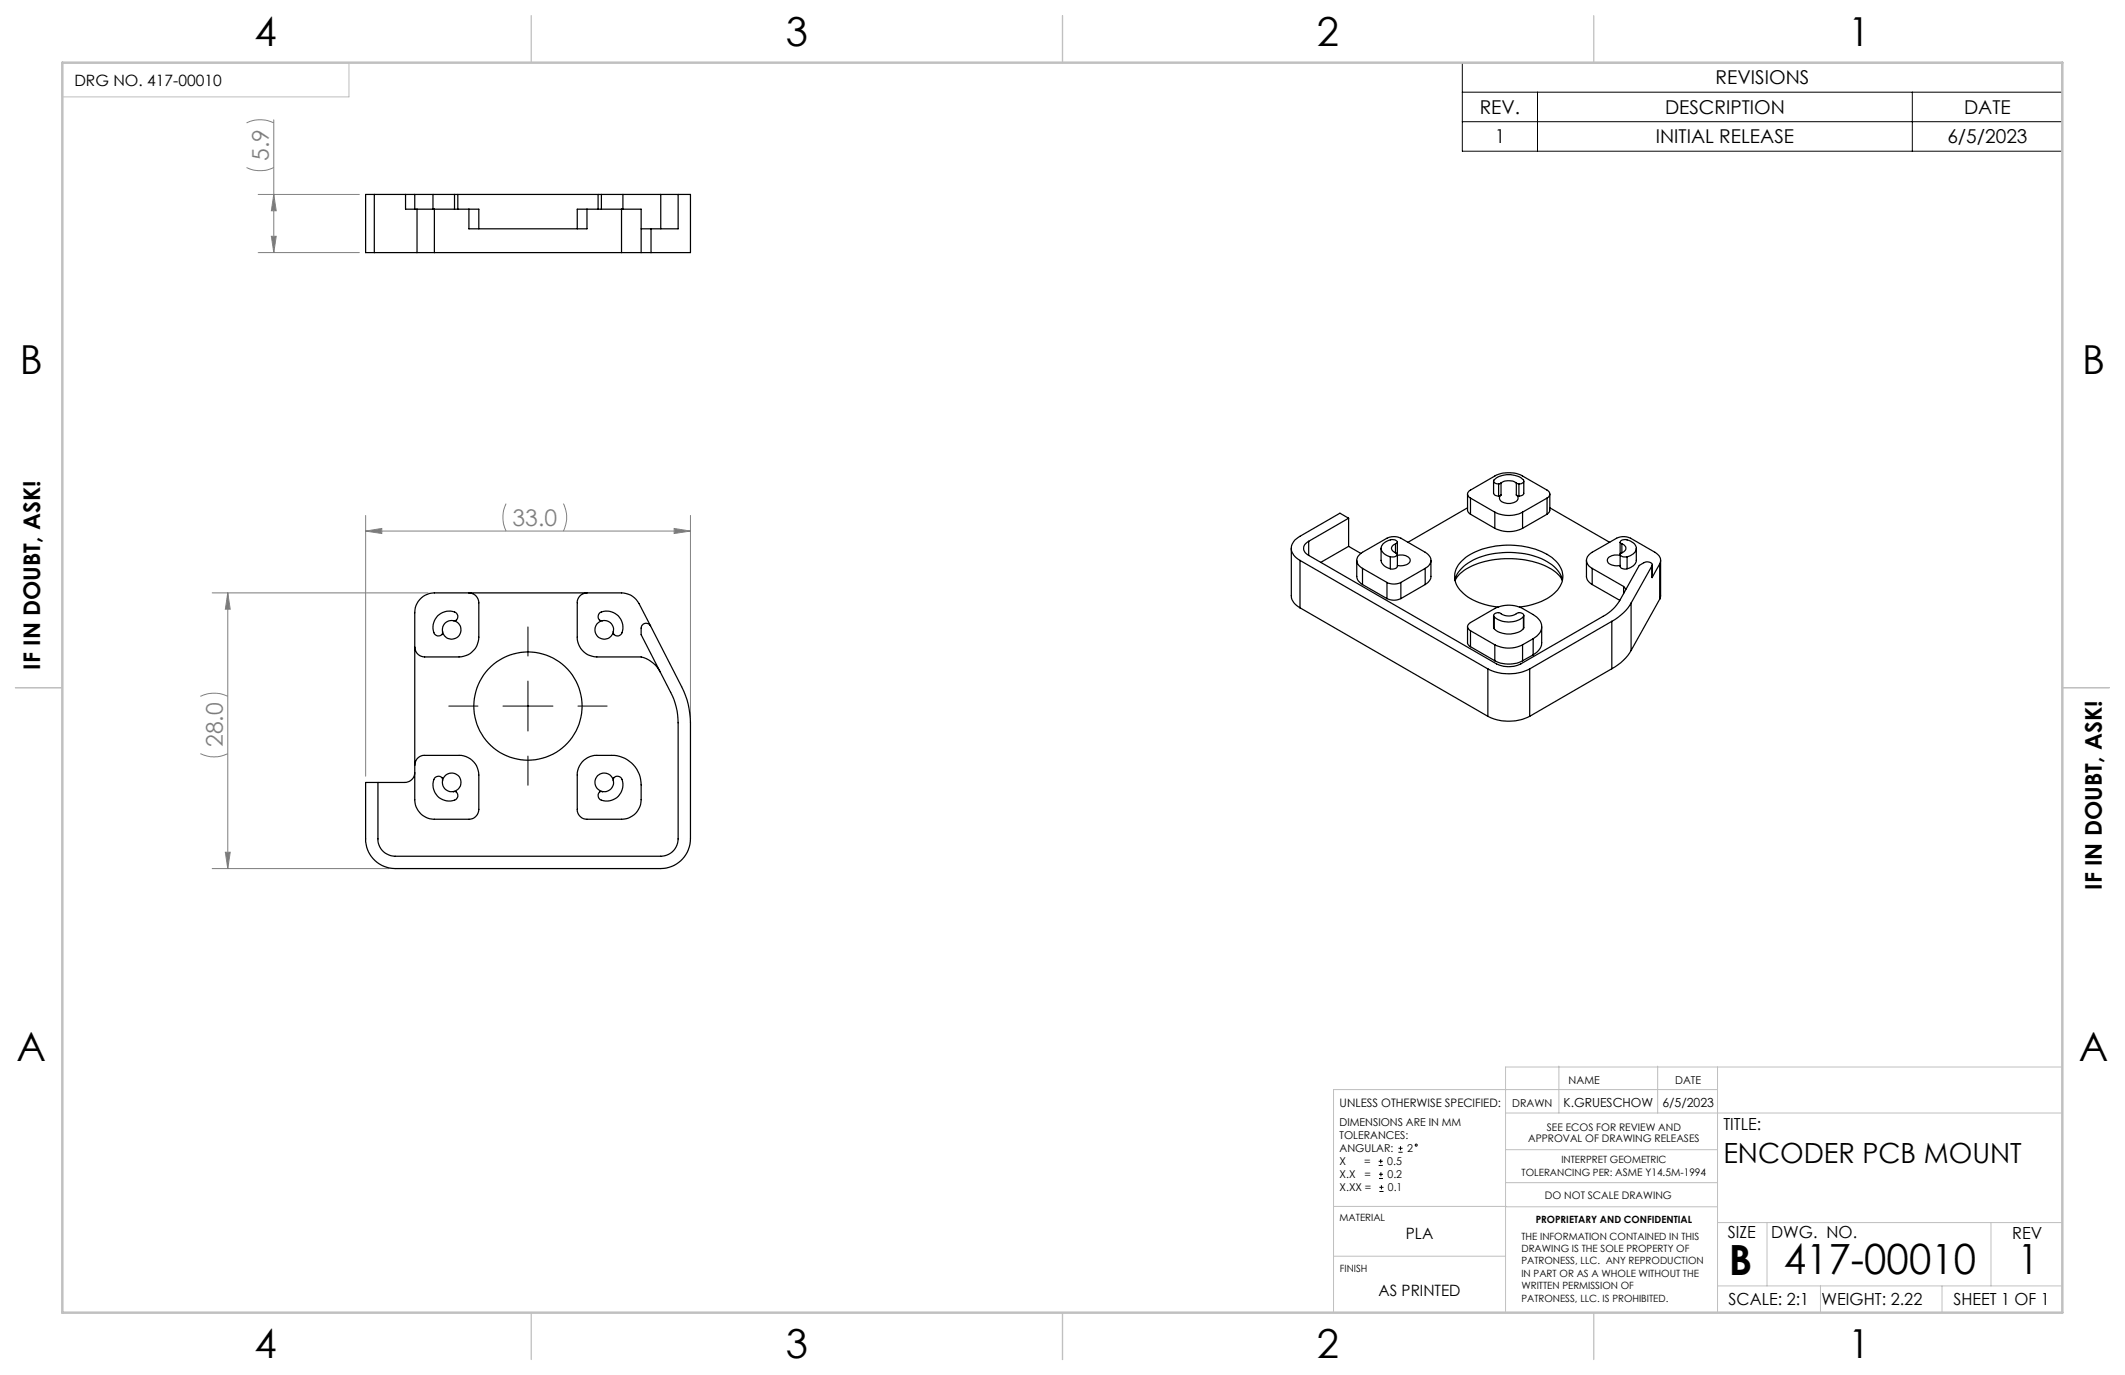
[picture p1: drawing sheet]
<svg xmlns="http://www.w3.org/2000/svg" width="432mm" height="279mm" viewBox="0 0 432 279" stroke-linecap="round" stroke-linejoin="round" font-family="sans-serif">
<g fill="none" stroke="#000" stroke-width=".2">
<path d="M297.1 12.7h122v18h-122zM297.1 18.7h122M312.4 18.7v12M388.6 18.7v12M297.1 24.7h122M107.3 127.4v5.9M107.3 138.4v10.2M91.2 143.5h5.9M102.2 143.5h10.2M107.3 153.6v6M117.4 143.5h6M280.1 236.8h.9"/>
<path d="M280.1 236h.9M280.2 239.5h.8M280.2 238.6h.8M280.6 235.5v.9M280.6 238.2v.8M284.2 234.1h.8M284.2 233.3h.8M284.6 232.9v.9M280.3 242.1h.8M280.3 241.3h.8M280.7 240.8v.9"/>
<circle cx="287.8" cy="232.7" r=".21"/>
</g>
<g fill="none" stroke="#808080" stroke-width=".2">
<path d="M50.1 34a6.4 6.4 0 0 0 5.5 0M50.1 25a6.4 6.4 0 0 1 5.5 0M52.5 39.5h20.5M55.6 39.5l.5 3.3h-1zM55.6 24.3v27M52.5 51.3h20.5M55.1 48h1l-.5 3.3zM74.3 107.9l3.3-.5v1zM74.3 104.7v53M74.3 107.9h66M102.8 102.3a6.4 6.4 0 0 0 0 5.6M114.5 102.3a6.1 6.1 0 0 1 0 5.6"/>
<path d="M137 107.4l3.3 .5-3.3 .5zM140.3 104.7v40.9M43.1 120.5h43.9M46.3 120.5l.5 3.3h-1zM46.3 120.5v56M40.7 153.1a6.1 6.1 0 0 0 5.6 0M40.7 141.5a6.4 6.4 0 0 1 5.6 0M43.1 176.5h35.9M45.8 173.2h1l-.5 3.3z"/>
</g>
<g fill="none" stroke="#c0c0c0" stroke-width=".2">
<path d="M12.7 12.7h58.2v7h-58.2zM316.8 216.6v9.6M336.8 216.6v9.6M349 216.8v49.9M419.1 216.8h-113.2v49.7M305.9 226.2h113.2M305.9 233.6h43.1M349 221.4h-78v45.1M271 255.3h34.9M271 245.1h35M305.9 240.3h43.1M306 245.2h43"/>
<path d="M349 248.4h70.1M359.1 248.4v12.9M404.6 248.4v12.9M349 261.3h70.1M369.9 261.3v5.4M394.6 261.3v5.4"/>
</g>
<path d="M108 3.2v9.5M215.9 3.2v9.5M323.8 3.2v9.5M3.1 139.7h9.6M419.1 139.7h9.5M108 266.7v9.6M215.9 266.7v9.6M323.8 266.7v9.6" fill="none" stroke="#c0c0c0" stroke-width=".25"/>
<path d="M12.7 12.7h406.4v254h-406.4z" fill="none" stroke="#c0c0c0" stroke-width=".5"/>
<g fill="#808080">
<path d="M74.3 107.9l3.3-.5v1zM137 107.4l3.3 .5-3.3 .5z"/>
<path d="M46.3 120.5l.5 3.3h-1zM45.8 173.2h1l-.5 3.3zM55.6 39.5l.5 3.3h-1zM55.1 48h1l-.5 3.3z"/>
</g>
<g fill="none" stroke="#000" stroke-width=".25">
<path d="M76.1 39.5h-1.8v11.8h1.8M76.1 39.5v11.8M76.1 39.5h6.3M82.4 39.5h1.9M82.4 39.5v3h2.3M84.3 39.5v3M84.3 39.5h3.7M88 39.5h4.4M88 39.5v3M92.4 39.5h.6M92.4 39.5v3M93 39.5v3"/>
<path d="M93 39.5h28.5M121.5 39.5h.7M121.5 39.5v3M122.2 39.5h4.4M122.2 39.5v3M126.6 39.5v3M126.6 39.5h7.7M134.3 39.5h3.5M134.3 39.5v7M137.8 39.5h2.5v11.8h-8M137.8 39.5v7h-5.5M76.1 51.3h8.6"/>
<path d="M84.7 42.5h3.6M84.7 51.3h3.6M84.7 42.5v8.8M88.3 42.5v8.8M88.3 42.5h7M88.3 51.3h38M95.3 42.5h2v4M95.3 42.5v4h24v-4M119.3 42.5h-2v4M119.3 42.5h7M126.3 42.5h4v8.8M126.3 51.3h4"/>
<path d="M126.3 42.5v8.8M130.3 46.5h2M130.3 51.3h2M132.3 46.5v4.8M303.5 97.8v2.5l.3 .3 .7 .2M304.5 98.4a.69 .69 0 0 1-.7-.2 .69 .69 0 0 1-.2-.7 4.6 4.6 0 0 1 6 .1l-.1 .5-.9 .3M304.5 98.4v2.4M305 98.1a2.84 2.84 0 0 1 3.1 0M305 98.1l-.5 .3M305 98.1v2.5M308.1 98.1l.5 .3M308.1 98.1v2.5"/>
<path d="M308.6 98.4v2.4M309.6 97.8v2.6l-.3 .2-.7 .2M262.4 111.4v9.6a2.91 2.91 0 0 0 1.8 2.5M264.2 113.9l38.1 22M264.2 113.9v9.6M265.9 110a1.51 1.51 0 0 0-1 1.4 1.51 1.51 0 0 0 1 1.5M265.9 112.9l38.2 22a5.6 5.6 0 0 0 4.9 0l16.8-9.7a8.9 8.9 0 0 0 3.3-3.1l4-7.2 .9-.6a1.17 1.17 0 0 1 1.7 .5v.1M265.9 110v2.9M274 105.3l-1.7-1-8.1 4.7a2.72 2.72 0 0 0-1.7 3.2l.6 .9 1.1 .8M274 105.3l-8.1 4.7M274 111l-5.6 3.3M274 111l2.5 1.5"/>
<path d="M274 105.3v5.7M275.7 113.9v3.4l.3 .8 .9 .7M276.9 115.5a1.73 1.73 0 0 1-1.2-1.6 1.73 1.73 0 0 1 1.2-1.7l4.9-2.8a3.3 3.3 0 0 1 2.9 0l4.9 2.8a1.74 1.74 0 0 1 1.2 1.7 1.74 1.74 0 0 1-1.2 1.6M276.9 118.8l4.9 2.8M276.9 115.5l4.9 2.9M276.9 115.5v3.3M280.6 111.4v2.5a2.2 2.2 0 0 0 1.9 1.7M281.8 118.4a3.3 3.3 0 0 0 2.9 0M281.8 118.4v3.2M282.5 113.1v2.5M283.6 110.5a.9 .9 0 0 0-.9 .9 .9 .9 0 0 0 .9 .9M283.6 112.3l.3 .2a.63 .63 0 0 1-.9 .7l-.5-.1"/>
<path d="M283.6 110.5v1.8M284 110.2v4.9a1.12 1.12 0 0 1-1.5 .5M284 112.9a1.99 1.99 0 0 1 2.6 1 2.07 2.07 0 0 1-2.6 1M284 110.2a1.43 1.43 0 0 0-2.2-.2 1.49 1.49 0 0 0-1.2 1.4 1.49 1.49 0 0 0 1.2 1.5l.7 .2M284 110.2l-.4 .3M284.7 118.4v3.2M289.6 118.8l-4.9 2.8M289.6 115.5l-4.9 2.9M289.6 115.5v3.3M290.8 113.9l-.1 3.6-.5 .8-.6 .5M295.7 117.9a6.8 6.8 0 0 1 4.2-4.4 17.5 17.5 0 0 1 14.5 .6 6 6 0 0 1 3.1 3.8M298.2 100.4v3.4l.6 .7"/>
<path d="M298.2 103.2l-12.1 7M298.8 101.2a.85 .85 0 0 1-.6-.8 .85 .85 0 0 1 .6-.8l4.9-2.9a6.2 6.2 0 0 1 5.7 0l5 2.9a.86 .86 0 0 1 .5 .8 .86 .86 0 0 1-.5 .8M298.8 104.5l4.9 2.9M298.8 101.2v3.3M298.8 101.2l4.9 2.9M303.7 107.4a6.2 6.2 0 0 0 5.7 0M303.7 104.1a6.2 6.2 0 0 0 5.7 0M303.7 104.1v3.3M305 100.6l-.5 .2M305 100.6a.91 .91 0 0 0-.2 1 .91 .91 0 0 0 .8 .6 2.52 2.52 0 0 0 2.8-.7l.1-.4-.4-.5M308.1 100.6l.5 .2M309.4 104.1v3.3"/>
<path d="M314.4 104.5l-5 2.9M314.4 101.2l-5 2.9M314.4 101.2v3.3M314.9 100.4v3.4l-.5 .7M314.9 103.2l12.2 7M317.5 118a6.4 6.4 0 0 0-3.8-3.1 18.8 18.8 0 0 0-16.1 1 4.7 4.7 0 0 0-1.9 2.1M322.4 113.9v3.4l.3 .8 .8 .7M323.5 118.8l5.6 3.2M323.5 115.5l6.4 3.7M323.5 115.5v3.3M329.2 110.2v4.9a1.1 1.1 0 0 0 1.4 .5M329.2 112.9a1.99 1.99 0 0 0-2.6 1 1.89 1.89 0 0 0 2.4 1h.2"/>
<path d="M329.2 110.2l.4 .3M329.2 110.2a1.4 1.4 0 0 1 2.1-.2 1.5 1.5 0 0 1 1.2 1.4 1.5 1.5 0 0 1-1.2 1.5l-.7 .2M329.6 112.3l-.1 .1a.33 .33 0 0 0-.3 .3 .33 .33 0 0 0 .3 .3l.4 .2 .7-.1M329.6 110.5a.9 .9 0 0 1 .8 .9 .9 .9 0 0 1-.8 .9M329.6 110.5v1.8M329.9 119.2l.5 .5M329.9 119.2v1.4M330.6 113.1v2.5M332.5 111.4v2.5a2.07 2.07 0 0 1-1.9 1.7M335.7 114.9l-4.3 7.7M335.7 114.9v2.5M335.7 114.8v2.6"/>
<path d="M337.3 114.6a1.68 1.68 0 0 0-1-2.4l-5-2.8a3.3 3.3 0 0 0-2.8 0l-5 2.8a1.74 1.74 0 0 0-1.1 1.7 1.74 1.74 0 0 0 1.1 1.6M337.3 114.6l-1.6 2.8M337.3 114.6v7.1M337.4 113.9v7.3l-.1 .5M92.1 126.1h.2a.77 .77 0 0 0 .7-.4 .77 .77 0 0 0-.1-.9 2.42 2.42 0 0 0-2.9-.3 3.2 3.2 0 0 0-1.6 4.5 .86 .86 0 0 0 .9 .2 .86 .86 0 0 0 .6-.6v-.3M92.1 126.1a1.85 1.85 0 0 0-2.2 2.2M92.1 126.1a1.9 1.9 0 0 1 1 3.2 1.9 1.9 0 0 1-3.2-1M95.3 120.5a2.02 2.02 0 0 1 2 2v7a4.1 4.1 0 0 1-4 4h-7a2.03 2.03 0 0 1-2-2M119.3 120.5a1.97 1.97 0 0 0-2 2v7a4 4 0 0 0 4 4h9a6.1 6.1 0 0 1 3.9 3.1M122.4 126.1h-.1a.77 .77 0 0 1-.8-.4 .77 .77 0 0 1 .1-.9 2.42 2.42 0 0 1 3-.3 3.2 3.2 0 0 1 1.5 4.5 .86 .86 0 0 1-.9 .2 .86 .86 0 0 1-.6-.6v-.3M122.4 126.1a1.85 1.85 0 0 1 2.2 2.2M122.4 126.1a1.9 1.9 0 0 0-1 3.2 1.9 1.9 0 0 0 3.2-1"/>
<path d="M132.2 127.2a1.01 1.01 0 0 0-1.1-.5 1.01 1.01 0 0 0-.8 .9v1.4l6 11.7a13.5 13.5 0 0 1 1.5 6.2v23.6a3.5 3.5 0 0 1-3.5 3.5h-54a3.5 3.5 0 0 1-3.5-3.5v-11.5M132.2 127.2l6.3 12.3a16 16 0 0 1 1.8 7.4v23.6a6.1 6.1 0 0 1-6 6h-54a6 6 0 0 1-6-6v-11.5h8a2.03 2.03 0 0 0 2-2M132.2 127.2l-2.3-4.5a4.1 4.1 0 0 0-3.6-2.2h-38a4 4 0 0 0-4 4v38a4 4 0 0 0 4 4h7a2.02 2.02 0 0 0 2-2v-7a4 4 0 0 0-4-4h-7a1.97 1.97 0 0 0-2 2M264.2 123.5l38.1 22.1M281.8 121.6a3.3 3.3 0 0 0 2.9 0M298.2 127.4v3.3l.6 .7M298.8 128.2a.87 .87 0 0 1-.6-.9 .87 .87 0 0 1 .6-.8l4.9-2.9a6.2 6.2 0 0 1 5.7 0l2.1 1.3a2.53 2.53 0 0 1 1.3 3.8l-1.3 1.1M298.8 131.4l4.9 2.9M298.8 128.2l4.9 2.8M298.8 128.2v3.2M302.3 135.9a9.6 9.6 0 0 0 8.5 0M302.3 135.9v9.7"/>
<path d="M303.5 125.1l.1 2.6M303.6 127.7a4.6 4.6 0 0 0 6 0M303.6 125.3a4.6 4.6 0 0 0 6 0M303.6 125.3a.67 .67 0 0 1 .2-.7 .67 .67 0 0 1 .7-.1h.1a3.3 3.3 0 0 0 4 0 .75 .75 0 0 1 1 .8M303.6 125.3v2.4M303.7 134.3a6.2 6.2 0 0 0 5.7 0M303.7 131a6.2 6.2 0 0 0 5.7 0M303.7 131v3.3M304.4 123.4a10.9 10.9 0 0 1-8.3-4.3 4.4 4.4 0 0 1 1.7-5.8 16.6 16.6 0 0 1 17.5 0 4.5 4.5 0 0 1 2 5.3 9.1 9.1 0 0 1-6.7 4.4l-1.8 .4M309.4 131v3.3M309.6 125.3v2.4M309.6 125.1v2.6"/>
<path d="M310.8 135.9v9.7M311.5 133.1l-2.1 1.2M311.5 129.8l-2.1 1.2M311.5 129.8v3.3M313.3 127.4v3.2a2.85 2.85 0 0 1-1.8 2.5M327.5 126.3l-16.7 9.6M327.5 135.9l-16.7 9.7M327.5 126.3v9.6M331.4 122.6a10 10 0 0 1-3.9 3.7M331.4 132.2a10 10 0 0 1-3.9 3.7M331.4 122.6v9.6M337.3 121.7l-5.9 10.5"/>
<path d="M89.9 158.6v-.1a.77 .77 0 0 0-.4-.8 .77 .77 0 0 0-.8 .1 2.42 2.42 0 0 0-.4 3 3.2 3.2 0 0 0 4.5 1.5 .86 .86 0 0 0 .2-.9 .86 .86 0 0 0-.6-.6l-.3 .1M89.9 158.6a1.89 1.89 0 0 0 2.2 2.3M89.9 158.6a1.91 1.91 0 0 1 3.3-1 1.91 1.91 0 0 1-1.1 3.3M118.3 154.8l1.1-.8 1.4-.5h3.5a5.9 5.9 0 0 1 6 6v3a4 4 0 0 1-4 4h-7a1.97 1.97 0 0 1-2-2v-7.5l.2-.9zM124.6 158.6v-.1a.77 .77 0 0 1 .5-.8 .77 .77 0 0 1 .8 .1 2.42 2.42 0 0 1 .4 3 3.2 3.2 0 0 1-4.5 1.5 .86 .86 0 0 1-.3-.9 .86 .86 0 0 1 .7-.6l.2 .1M124.6 158.6a1.89 1.89 0 0 1-2.2 2.3M124.6 158.6a1.91 1.91 0 0 0-3.2-1 1.91 1.91 0 0 0 1 3.3M302.3 145.6a9.6 9.6 0 0 0 8.5 0"/>
<circle cx="107.3" cy="143.5" r="11"/>
</g>
<g font-size="8.5">
<text x="351.3" y="259">B</text>
<text x="362.5" y="258.9">417-00010</text>
<text x="410" y="258.9">1</text>
</g>
<g font-size="8.1">
<text x="51.7" y="9.3">4</text>
<text x="159.7" y="9.3">3</text>
<text x="267.6" y="9.3">2</text>
<text x="375.6" y="9.3">1</text>
<text x="4" y="76">B</text>
<text x="423.1" y="76">B</text>
<text x="3.3" y="215.7">A</text>
<text x="422.4" y="215.7">A</text>
<text x="51.7" y="276">4</text>
<text x="159.7" y="276">3</text>
<text x="267.6" y="276">2</text>
<text x="375.6" y="276">1</text>
</g>
<text font-size="5.6" x="350.2" y="236.4">ENCODER PCB MOUNT</text>
<g font-size="4.7" fill="#808080">
<text x="54.6" y="32.7" transform="rotate(-90 54.6 32.7)">5.9</text>
<text x="104.2" y="106.9">33.0</text>
<text x="45.3" y="151.8" transform="rotate(-90 45.3 151.8)">28.0</text>
</g>
<g font-size="4.7">
<text x="8.1" y="136.1" transform="rotate(-90 8.1 136.1)">IF IN DOUBT, ASK!</text>
<text x="427.1" y="180.8" transform="rotate(-90 427.1 180.8)">IF IN DOUBT, ASK!</text>
</g>
<g font-size="3.9">
<text x="348.6" y="17.2">REVISIONS</text>
<text x="300.7" y="23.2">REV.</text>
<text x="338.3" y="23.2">DESCRIPTION</text>
<text x="399.1" y="23.2">DATE</text>
<text x="303.7" y="29.2">1</text>
<text x="336.5" y="29.2">INITIAL RELEASE</text>
<text x="395.7" y="29.2">6/5/2023</text>
</g>
<g font-size="3.4">
<text x="350.2" y="229.5">TITLE:</text>
<text x="351.1" y="251.6">SIZE</text>
<text x="359.9" y="251.6">DWG. NO.</text>
<text x="408.9" y="251.7">REV</text>
<text x="351.2" y="265.2">SCALE: 2:1</text>
<text x="370.1" y="265.3">WEIGHT: 2.22</text>
<text x="396.9" y="265.2">SHEET 1 OF 1</text>
</g>
<g font-size="3.2">
<text x="15.1" y="17.5">DRG NO. 417-00010</text>
<text x="285.7" y="251.7">PLA</text>
<text x="280.1" y="263.3">AS PRINTED</text>
</g>
<g font-size="2.5">
<text x="317.7" y="225">K.GRUESCHOW</text>
<text x="337.8" y="225">6/5/2023</text>
</g>
<text font-size="2.4" x="272.2" y="225">UNLESS OTHERWISE SPECIFIED:</text>
<g font-size="2.2">
<text x="318.7" y="220.3">NAME</text>
<text x="340.4" y="220.3">DATE</text>
<text x="307.3" y="225">DRAWN</text>
<text x="272.2" y="228.8">DIMENSIONS ARE IN MM</text>
<text x="272.2" y="231.5">TOLERANCES:</text>
<text x="272.2" y="239.4">X.X</text>
<text x="272.2" y="234.1">ANGULAR:</text>
<text x="272.2" y="236.8">X</text>
<text x="277.2" y="236.8">=</text>
<text x="277.3" y="239.4">=</text>
<text x="281.9" y="236.8">0.5</text>
<text x="281.9" y="239.4">0.2</text>
<text x="285.9" y="234.1">2</text>
<text x="272.2" y="242.1">X.XX =</text>
<text x="282" y="242.1">0.1</text>
</g>
<g font-size="2.1">
<text x="310.5" y="232">APPROVAL OF DRAWING RELEASES</text>
<text x="314.3" y="229.9">SEE ECOS FOR REVIEW AND</text>
<text x="313.9" y="243.6">DO NOT SCALE DRAWING</text>
</g>
<g font-size="2">
<text x="309.2" y="238.9">TOLERANCING PER: ASME Y14.5M-1994</text>
<text x="317.3" y="236.4">INTERPRET GEOMETRIC</text>
<text x="272.2" y="248">MATERIAL</text>
<text x="309.1" y="251.9">THE INFORMATION CONTAINED IN THIS</text>
<text x="312.1" y="248.4">PROPRIETARY AND CONFIDENTIAL</text>
<text x="309.1" y="254.4">DRAWING IS THE SOLE PROPERTY OF</text>
<text x="309.1" y="256.9">PATRONESS, LLC. ANY REPRODUCTION</text>
<text x="272.3" y="258.5">FINISH</text>
<text x="309.1" y="259.5">IN PART OR AS A WHOLE WITHOUT THE</text>
<text x="309.1" y="262">WRITTEN PERMISSION OF</text>
<text x="309.1" y="264.5">PATRONESS, LLC. IS PROHIBITED.</text>
</g>
</svg>
